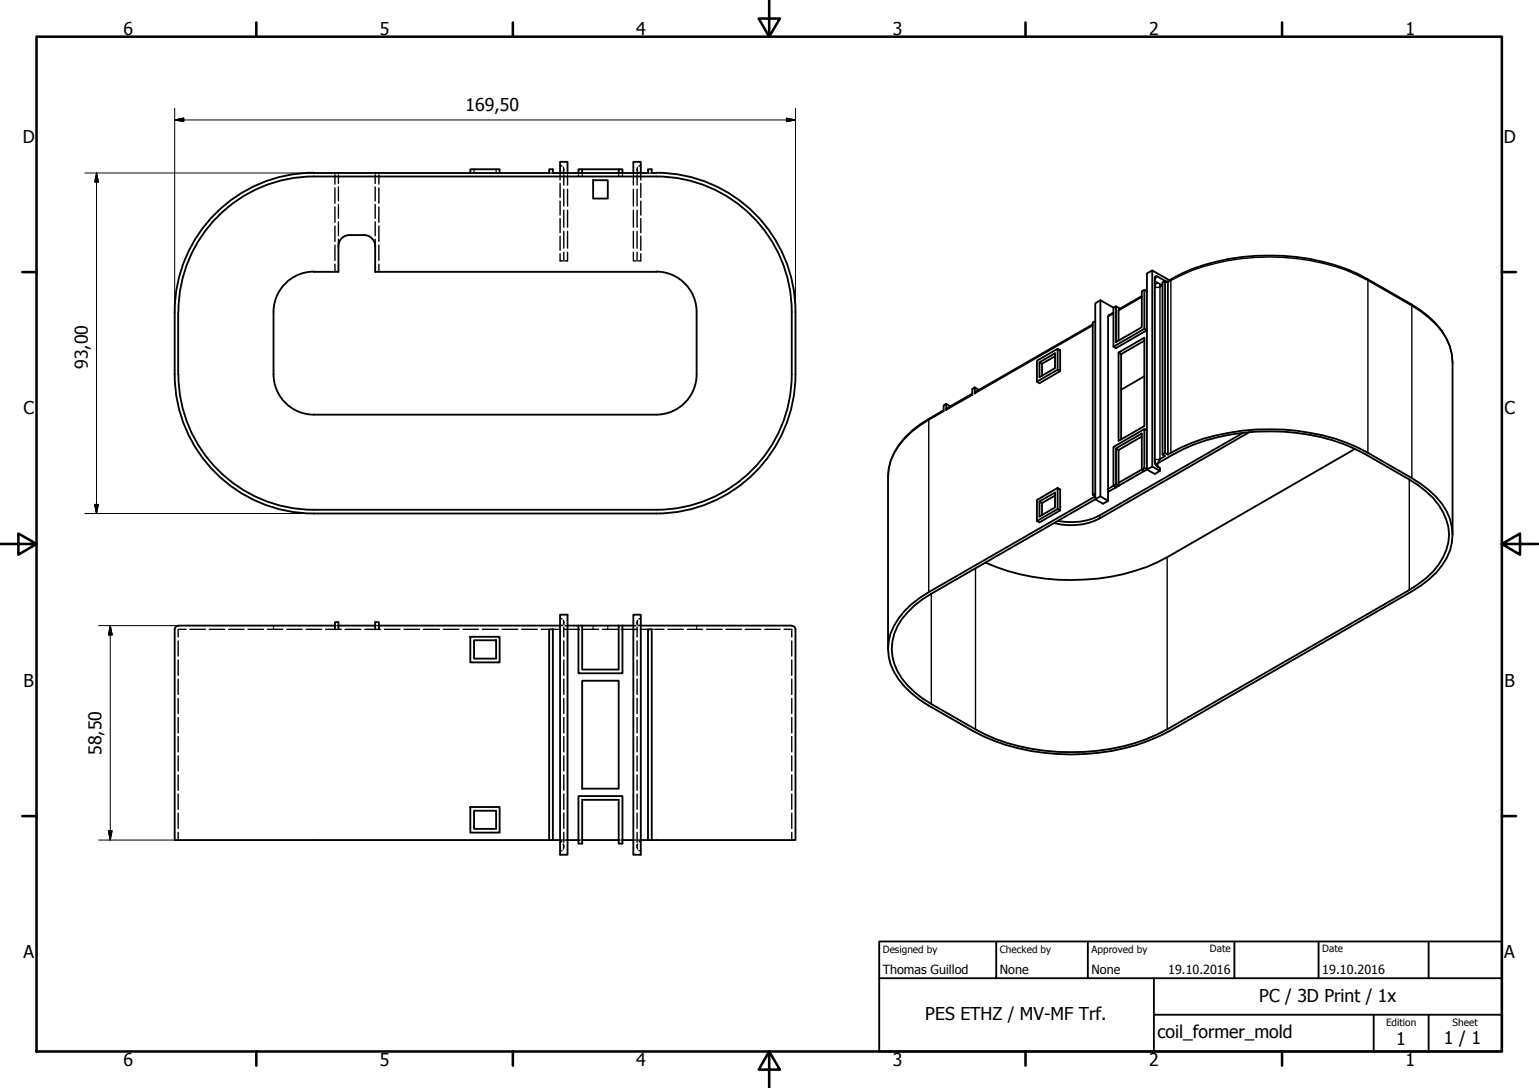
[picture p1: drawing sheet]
<svg xmlns="http://www.w3.org/2000/svg" width="420mm" height="297mm" viewBox="0 0 420 297" stroke-linecap="round" stroke-linejoin="round" font-family="sans-serif">
<!-- layer: Visible (ISO) -->
<g fill="none" stroke="#000" stroke-width=".51">
<path d="M85.7 47.2h64.2v-1h1v1h7M85.7 48.2h93.5M85.7 48.2a37 37 0 0 0-37 37M85.7 47.2a38 38 0 0 0-38 38v17M128.4 47.2v-1h8v1M152.9 47.2v-3h2v3M157.9 46.2h1v1h-1zM158.9 47.2h10M158.9 46.2h10M161.9 49.2h4v5h-4zM168.9 46.2h1v1h-1zM169.9 47.2h7v-1h1v1h1.3"/>
<path d="M172.9 47.2v-3h2v3M179.2 48.2a37 37 0 0 1 37 37v17M179.2 47.2a38 38 0 0 1 38 38v17M85.7 74.2h6.7v-7a3 3 0 0 1 3-3h4a3 3 0 0 1 3 3v7h76.8M85.7 74.2a11 11 0 0 0-11 11v17M179.2 74.2a11 11 0 0 1 11 11v17M312.4 79.1v10.7l.7 .4-8.4 4.8-.7-.3 8.4-4.9M313.1 79.6l-.7-.5-.7 .5v9.7l-7 4.1v-9.8M314.6 73.8l4.6 2.7M318.1 76.7l.7 .4v47l-.7-.4zM318.1 76.7l-.7 .4v47l.7 .4M48.6 85.2v17"/>
<path d="M283.8 98.9l4.2-2.5v4.1l-4.2 2.5v-4.1l.7 .4v3.3M288 97.3l-3.5 2M288.7 95.2l-5.6 3.3v5.7M299 87.7l-.7 .4v47l.7 .4M300.4 82l-1.4 .8v53.5M300.4 82l3.6 2 .7-.4 1.1 .7M300.4 82v53.5M302.5 86.5v50.3l-1.4 .7-2.1-1.2 1.4-.8 2.1 1.3M304 84v10.7M305.4 96.3v24.1l7-4.1v-24.1l-7 4.1 .7 .4v23.3M305.4 84.8v8.2M312.4 93l-6.3 3.7"/>
<path d="M47.7 102.2a38 38 0 0 0 38 38h93.5M48.7 102.2a37 37 0 0 0 37 37h93.5M74.7 102.2a11 11 0 0 0 11 11M85.7 113.2h93.5M190.2 102.2a11 11 0 0 1-11 11M216.2 102.2a37 37 0 0 1-37 37M217.2 102.2a38 38 0 0 1-38 38M258.3 110.3l-.7 .4v1.6M258.3 110.3l1.2 .6M258.3 110.3v1.6M266.1 107.4v-1.6l-.7 .4v1.7M266.1 105.8l1.2 .7"/>
<path d="M288.7 101l-5.6 3.2 .7 .4 5.6-3.3v-5.7l-.7-.4v5.8l.7 .3M311.7 119.2l-6.3 3.7M312.4 117.1v10.6M313.1 117.5l-.7-.4-8.4 4.9v10.6M339.4 118.2l-39.2 22.5a17.2 17.2 0 0 1-11.4 1.5M341.1 118l-40.9 23.5a17.2 17.2 0 0 1-12.4 1.3M283.8 136.9l4.2-2.4v4l-4.2 2.5v-4.1l.7 .4v3.3M288 135.3l-3.5 2M288.7 139l-5.6 3.2 .7 .4 5.6-3.2v-5.7l-.7-.5v5.8l.7 .4M288.7 133.2l-5.6 3.3v5.7M299 134.7l-.7 .4M304.7 132.3v-9.9l.7 .5v9.7l-.7 .5-.7-.5 .7-.3 .7 .3"/>
<path d="M304.7 122.4l7-4.1v9.9M311.7 128.2l.7-.5 .7 .5-.7 .4zM314.6 127.4v-53.6l-1.5 .9v53.5M316.7 127.8v.8l-1.4 .8-2.2-1.2 1.5-.8 2.1 1.2M316.7 125.3l-.7 1.4v.7M318.1 123.7l-.7 .4M370 122.5l-51.4 29.6a52.9 52.9 0 0 1-26.1 6.3 57 57 0 0 1-23.5-4.8M47.7 171.8v57.5h102.2M91.4 171.8v-2h1v2M91.4 170.8h-42.8a1.11 1.11 0 0 0-.9 1M92.4 170.8h10M102.4 171.8v-2h1v2"/>
<path d="M103.4 170.8h49.5M128.4 173.8h8v7h-8zM129.4 174.8h6v5h-6zM149.9 171.8h1v57.5h-1zM152.9 167.8h2v65.5h-2zM154.9 170.8h18M157.9 170.8v13h12v-13M158.9 170.8v12h10v-12M172.9 167.8h2v65.5h-2zM174.9 170.8h41.3a1.1 1.1 0 0 1 1 1M176.9 171.8h1v57.5h-1zM217.2 171.8v57.5h-39.3"/>
<path d="M158.9 185.9h10v29.4h-10zM157.9 217.3h12v13h-1v-11.9h-10v11.9h-1zM128.4 220.3h8v7h-8zM129.4 221.3h6v5h-6zM150.9 229.3h2M154.9 229.3h3M158.9 229.3h10M169.9 229.3h3M174.9 229.3h2"/>
</g>
<!-- layer: Hidden (ISO) -->
<g fill="none" stroke="#000" stroke-width=".38">
<path d="M91.4 47.2v.3M91.4 47.9v2.4M91.4 51.3v4.2M91.4 56.5v4.2M92.4 47.2v.3M92.4 47.9v2.2M92.4 51v3.8M92.4 55.8v3.8M102.4 47.2v.3M102.4 47.9v2.2M102.4 51v3.8M102.4 55.8v3.8"/>
<path d="M103.4 47.2v.3M103.4 47.9v2.4M103.4 51.3v4.2M103.4 56.5v4.2M129.4 46.2v.3M129.4 46.8v.4M135.4 46.2v.3M135.4 46.8v.4M149.9 47.2h.3M150.6 47.2h.3M152.9 45.2l.5 .1M152.9 50.1v3.8"/>
<path d="M152.9 54.9v3.8M152.9 59.7v3.8M153.4 47l-.5 .2v1.9M153.8 45.7l.1 .5M153.9 46.2l-.1 .5M153.9 46.2v.3M153.9 46.8v.7M153.9 47.9v2.6M153.9 51.7v4.5M153.9 57.4v4.6M154.9 47.2v.3M154.9 47.9v2.6"/>
<path d="M154.9 51.7v4.5M154.9 57.4v4.6M157.9 47.2v.3M157.9 47.9v.3M158.9 47.2v.3M158.9 47.9v.3M168.9 47.2v.3M168.9 47.9v.3M169.9 47.2v.3M169.9 47.9v.3M172.9 47.2v.3M172.9 47.9v2.6"/>
<path d="M172.9 51.7v4.5M172.9 57.4v4.6M173.9 46.2l.2 .5M173.9 46.2v.3M173.9 46.8v.7M173.9 47.9v2.6M173.9 51.7v4.5M173.9 57.4v4.6M174.1 45.7l-.2 .5M174.4 47l.5 .2v1.9M174.9 45.2l-.5 .1M174.9 50.1v3.8"/>
<path d="M174.9 54.9v3.8M174.9 59.7v3.8M176.9 47.2h.3M177.6 47.2h.3M91.4 61.7v4.2M91.4 66.9v4.2M91.4 72.1v2.1M92.4 60.6v3.8M92.4 65.3v1.9M102.4 60.6v3.8M102.4 65.3v1.9M103.4 61.7v4.2"/>
<path d="M103.4 66.9v4.2M103.4 72.1v2.1M152.9 64.5v3.8M152.9 69.3v1.9h.7M153.9 63.2v4.5M153.9 68.9v2.3M154.9 63.2v4.5M154.9 68.9v2.3h-.7M172.9 68.9v2.3h.7M172.9 63.2v4.5M173.9 63.2v4.5M173.9 68.9v2.3"/>
<path d="M174.9 64.5v3.8M174.9 69.3v1.9h-.7M48.6 175v4.1M50.8 171.8h-2.2v2.1M51.8 171.8h4.3M57.1 171.8h4.2M62.4 171.8h4.2M67.7 171.8h4.2M73 171.8h4.2M74.7 170.8v.4M74.7 171.5v.3M78.3 171.8h4.2"/>
<path d="M83.6 171.8h4.2M88.9 171.8h4.3M91.4 170.8h.4M92.1 170.8h.3M94.2 171.8h4.3M99.6 171.8h4.3M102.4 170.8h.3M103.1 170.8h.3M105 171.8h4.2M110.3 171.8h4.3M115.6 171.8h4.4M121 171.8h4.3"/>
<path d="M126.4 171.8h4.2M131.7 171.8h4.3M137.1 171.8h4.3M142.4 171.8h4.3M147.8 171.8h2.1M150.9 171.8h2.1M152.9 168.8l.5 .2M153.4 170.7l-.5 .1h.7M153.8 169.3l.1 .5M153.9 169.8l-.1 .6M153.9 169.8v.7M153.9 171.2v2.7"/>
<path d="M153.9 175v4.1M154.1 171.8h4.1M154.2 170.8h.7M159.3 171.8h4.1M161.9 170.8v.4M161.9 171.5v.3M164.5 171.8h4.1M165.9 170.8v.4M165.9 171.5v.3M169.6 171.8h4.2M172.9 170.8h.7M173.9 169.8l.2 .6"/>
<path d="M173.9 169.8v.7M173.9 171.2v2.7M173.9 175v4.1M174.1 169.3l-.2 .5M174.4 170.7l.5 .1h-.7M174.8 171.8h2.1M174.9 168.8l-.5 .2M177.9 171.8h.4M178.8 171.8h2.5M182.3 171.8h4.3M187.6 171.8h4.2M190.2 170.8v.4"/>
<path d="M190.2 171.5v.3M192.9 171.8h4.3M198.2 171.8h4.2M203.5 171.8h4.2M208.8 171.8h4.2M214.1 171.8h2.1v2.1M216.2 175v4.1M48.6 180.2v4.2M48.6 185.4v4.2M48.6 190.7v4.1M48.6 195.9v4.2M153.9 180.2v4.2"/>
<path d="M153.9 185.4v4.2M153.9 190.7v4.1M153.9 195.9v4.2M173.9 180.2v4.2M173.9 185.4v4.2M173.9 190.7v4.1M173.9 195.9v4.2M216.2 180.2v4.2M216.2 185.4v4.2M216.2 190.7v4.1M216.2 195.9v4.2M48.6 201.1v4.2"/>
<path d="M48.6 206.4v4.1M48.6 211.6v4.2M48.6 216.8v4.2M153.9 201.1v4.2M153.9 206.4v4.1M153.9 211.6v4.2M153.9 216.8v4.2M173.9 201.1v4.2M173.9 206.4v4.1M173.9 211.6v4.2M173.9 216.8v4.2M216.2 201.1v4.2"/>
<path d="M216.2 206.4v4.1M216.2 211.6v4.2M216.2 216.8v4.2M48.6 222v4.2M48.6 227.3v2M153.4 232.2l-.5 .1M153.6 229.3h-.7l.5 .6M153.7 230.4l.2 .7M153.9 230.7l-.1 1.1M153.9 222v4.2M153.9 227.3v2.7M154.2 229.3h.7"/>
<path d="M157.9 229.3h.3M158.6 229.3h.3M168.9 229.3h.3M169.6 229.3h.3M172.9 229.3h.7M173.9 230.7l.2 1.1M173.9 222v4.2M173.9 227.3v2.7M174.1 230.4l-.2 .7M174.2 229.3h.7l-.4 .6M174.4 232.2l.5 .1M216.2 222v4.2"/>
<path d="M216.2 227.3v2"/>
</g>
<!-- layer: Visible Narrow (ISO) -->
<g fill="none" stroke="#000" stroke-width=".38">
<path d="M316 75.5l-.4 .2-.3 1 1.4 .8M316.9 77.8l-.2 .5h-1.4l.4-.9 1 .1 .1 .4M317.4 77.9l-.7 .4v47h-1.4v.6l.7 1.3M318.8 77.1l.9-.5v47M319.9 76.1l-.2 .5a58.9 58.9 0 0 1 37.9-5.5 50.2 50.2 0 0 1 15.8 5.5M373.2 76.1l.2 .5M373.4 76.6l12 6.9v47M373.4 76.6v47M298.3 88.9l-32.2 18.5M304 85.6l-1.5 .9M311.7 81.1l-6.3 3.7M385.3 83l.1 .5a22.2 22.2 0 0 1 10.5 11.2l.5 2.1 .2 2.2"/>
<path d="M253.8 114.2l-.2 .5a22.5 22.5 0 0 0-10.5 11.1l-.5 2.2-.2 2.2M257.6 112.3l-4 2.4v47M265.4 107.9l-7.1 4M315.9 127.3l.1 .1M384.7 130.9v30.2M266.3 155.2v43.9M300.2 140.7v.8M318.6 152.1v47M254.3 162.1v30.1"/>
</g>
<g fill="none" stroke="#000" stroke-width=".51">
<path d="M317.4 77.6l-.7 .3M298.3 88.6l-32 18.4-.2 .4M304 85.3l-1.4 .9-.1 .3M311.7 80.8l-6.1 3.6-.2 .4M257.6 112a34.8 34.8 0 0 0-12.2 9.4 15 15 0 0 0-3 8.8v47M265.4 107.5l-6.8 3.9-.3 .5M312.4 102.7l-6.3 3.7M304 132.6l-1.5 .9M304.7 133.1l-2.2 1.2M311.7 128.2l-6.3 3.6M312.4 128.6l-7 4M316.1 126.5a55 55 0 0 1 34.1-8.7 52.4 52.4 0 0 1 22.5 6.2l12 6.9a20.3 20.3 0 0 1 10.7 13 15 15 0 0 1-6.1 13.9l-4.6 3.3-66.1 38a57 57 0 0 1-36.9 5.4 46.9 46.9 0 0 1-15.4-5.4l-12-6.9a21.7 21.7 0 0 1-10.1-10.9 13.6 13.6 0 0 1 3.6-14.2l1.9-1.8 4.6-3.2 44.7-25.8"/>
<path d="M316.7 127.8a1.88 1.88 0 0 1-1.4-1.6v-50.7h.7l2.5 1.4a52.1 52.1 0 0 1 28.1-7.1 54.9 54.9 0 0 1 26.6 6.3l12.1 6.9a22.6 22.6 0 0 1 10.5 11.5l.6 2.2 .2 2.3v47M318.1 124.5l-1.4 .8M318.8 124.1a49 49 0 0 1 20.4-6.5 60.3 60.3 0 0 1 31.4 4.6l14.8 8.3a21.8 21.8 0 0 1 10.5 11.2 14.2 14.2 0 0 1-3.8 14.6l-2 1.9-4.7 3.3-66.1 38.1a58.9 58.9 0 0 1-37.9 5.4 50.6 50.6 0 0 1-15.8-5.4l-12-7a23 23 0 0 1-10.5-11.2 14.1 14.1 0 0 1 3.9-14.6l1.9-1.8 4.7-3.3 45.4-26.2"/>
</g>
<!-- layer: Visible (ISO) -->
<circle cx="316" cy="127.4" r=".25" fill="#000"/>
<!-- layer: Border (ISO) -->
<g fill="none" stroke="#000" stroke-width=".7">
<path d="M10 10h400v277.1h-400zM70 6.1v3.9M140 6.1v3.9M210 0v10l-2.9-4.9h5.8l-2.9 4.9M280 6.1v3.9M350 6.1v3.9M6.1 74.3h3.9M410 74.3h3.9M0 148.5h10l-5-2.8v5.7l5-2.9M410 148.5l5 2.9v-5.7l-5 2.8h10M6.1 222.8h3.9M410 222.8h3.9"/>
<path d="M70 287.1v3.8M140 287.1v3.8M210 287.1l2.9 4.9h-5.8l2.9-4.9v9.9M280 287.1v3.8M350 287.1v3.8"/>
</g>
<!-- layer: Title (ISO) -->
<path d="M240 257h170v30.1h-170zM272 257v10.1M297 257v10.1M337 257v10.1M360 257v10.1M390 257v10.1M240 267.1h170M315 277h95M315 267.1v20M375 277v10.1M390 277v10.1" fill="none" stroke="#000" stroke-width=".51"/>
<!-- layer: Dimension (ISO) -->
<g fill="none" stroke="#000" stroke-width=".27">
<path d="M47.7 32.8l2.5-.6v1zM47.7 32.8h169.5M47.7 29.6v55.6M214.7 32.2l2.5 .6-2.5 .4zM217.2 29.6v55.6M23.2 47.2h62.5M26.4 47.2l.5 2.5h-1.1zM26.4 47.2v93M25.8 137.7h1.1l-.5 2.5zM23.2 140.2h62.5M26.9 170.8h21.7M30.1 170.8l.5 2.5h-1z"/>
<path d="M30.1 170.8v58.5M26.9 229.3h20.8M29.6 226.8h1l-.5 2.5z"/>
</g>
<path d="M47.7 32.8l2.5-.6zM47.7 32.8l2.5-.6v1zM214.7 33.2l2.5-.4zM214.7 32.2l2.5 .6-2.5 .4zM26.4 47.2l.5 2.5zM26.4 47.2l.5 2.5h-1.1zM25.8 137.7l.6 2.5zM25.8 137.7h1.1l-.5 2.5zM30.1 170.8l.5 2.5zM30.1 170.8l.5 2.5h-1zM29.6 226.8l.5 2.5zM29.6 226.8h1l-.5 2.5z" fill="#000" stroke="#000" stroke-width=".27"/>
<g font-size="4.8">
<text x="33.7" y="9.6">6</text>
<text x="103.7" y="9.6">5</text>
<text x="173.7" y="9.6">4</text>
<text x="243.7" y="9.6">3</text>
<text x="313.7" y="9.6">2</text>
<text x="383.7" y="9.6">1</text>
<text x="127.1" y="30.3">169,50</text>
<text x="6.2" y="38.9">D</text>
<text x="410.5" y="38.9">D</text>
<text x="23.9" y="100.7" transform="rotate(-90 23.9 100.7)">93,00</text>
<text x="6.4" y="113.1">C</text>
<text x="410.7" y="113.1">C</text>
<text x="6.4" y="187.4">B</text>
<text x="410.7" y="187.4">B</text>
<text x="27.7" y="206" transform="rotate(-90 27.7 206)">58,50</text>
<text x="6.4" y="261.7">A</text>
<text x="410.7" y="261.7">A</text>
<text x="343.8" y="273.5">PC / 3D Print / 1x</text>
<text x="252.6" y="278.6">PES ETHZ / MV-MF Trf.</text>
<text x="316" y="283.5">coil_former_mold</text>
<text x="381.2" y="285.3">1</text>
<text x="394.2" y="285">1 / 1</text>
<text x="33.7" y="290.9">6</text>
<text x="103.7" y="290.9">5</text>
<text x="173.7" y="290.9">4</text>
<text x="243.7" y="290.9">3</text>
<text x="313.7" y="290.9">2</text>
<text x="383.7" y="290.9">1</text>
</g>
<g font-size="3.4">
<text x="241" y="266">Thomas Guillod</text>
<text x="273" y="266">None</text>
<text x="298" y="266">None</text>
<text x="318.9" y="266">19.10.2016</text>
<text x="361" y="266">19.10.2016</text>
</g>
<g font-size="2.7">
<text x="241" y="260.1">Designed by</text>
<text x="273" y="260.1">Checked by</text>
<text x="298" y="260.1">Approved by</text>
<text x="330.3" y="260">Date</text>
<text x="361" y="260">Date</text>
<text x="378.4" y="280.1">Edition</text>
<text x="396.6" y="280.1">Sheet</text>
</g>
</svg>
